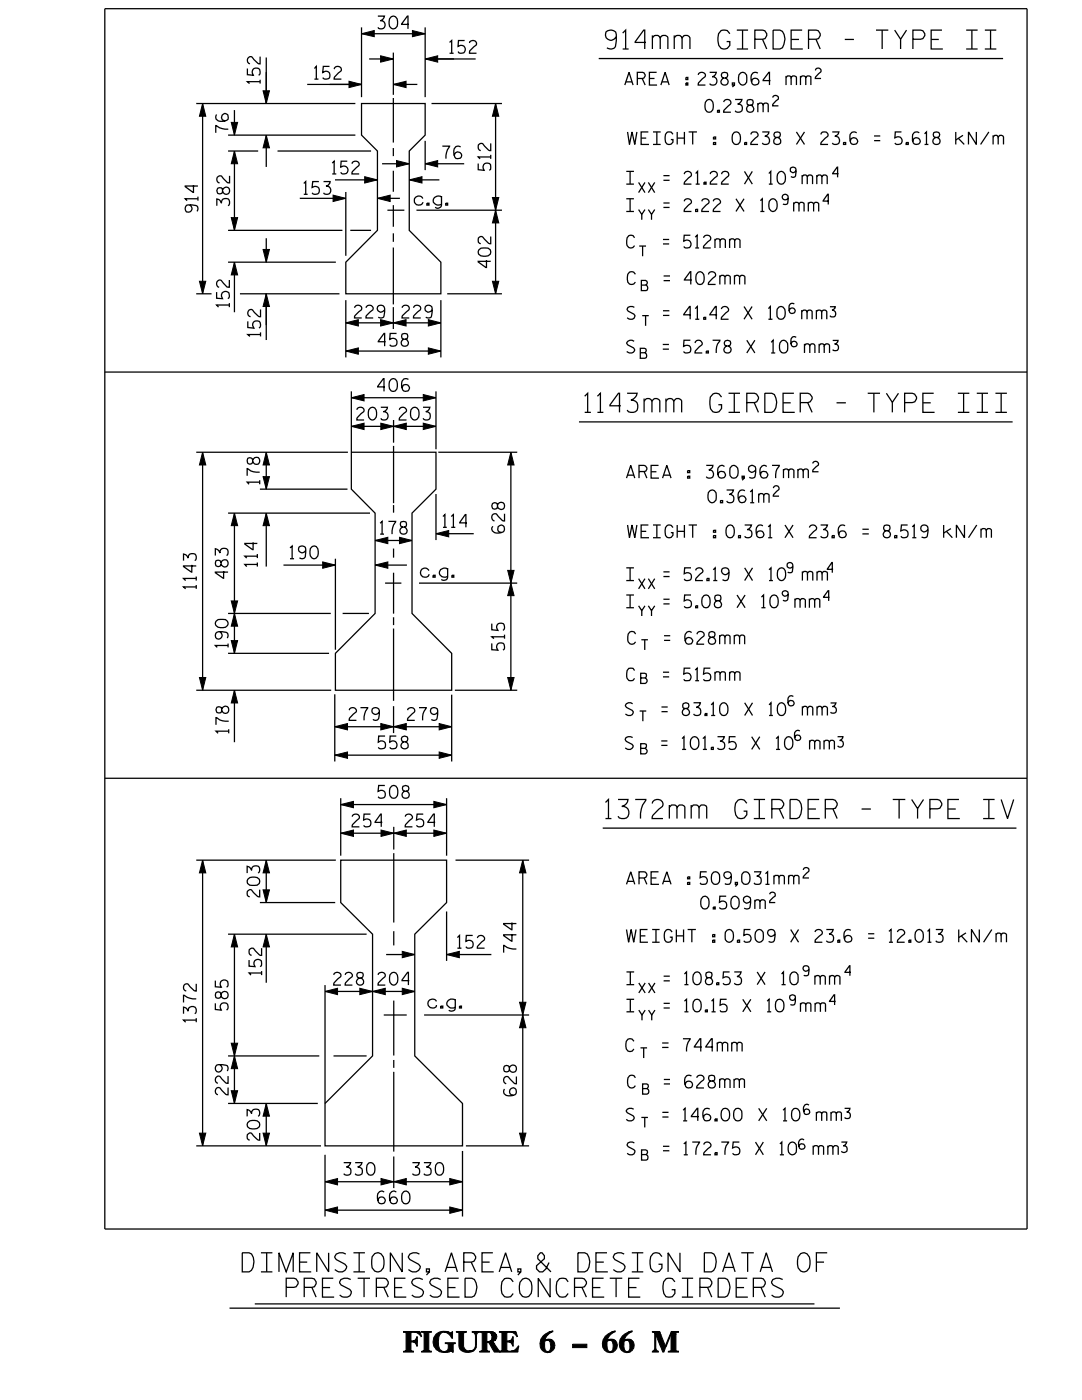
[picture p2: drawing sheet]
<svg xmlns="http://www.w3.org/2000/svg" width="216mm" height="279mm" viewBox="0 0 216 279" stroke-linecap="round" stroke-linejoin="round" font-family="sans-serif">
<g fill="none" stroke="#000" stroke-width=".25">
<path d="M20.9 1.7h184v243.6h-184zM53.1 11.5v9.2M61.3 16.8h10.8M72.1 5.5v13.9M72.1 6.7h12.7M73.7 11.8h4.8M78.5 10.5v8.4M78.5 19.6v8.8M78.5 16.8h4.8M84.8 5.5v13.9M84.8 11.8h10.1M119.5 11.7h80.7"/>
<path d="M124.7 17l.8-2.6 .8 2.6M124.8 16.3h1.3M127.2 15.7l1.3-.1 .2-.4-.2-.7-1.3-.1v2.6M128.1 15.7l.6 1.3M129.6 15.7h1M131 14.4h-1.4v2.6h1.5M131.9 17l.8-2.6 .8 2.6M132.1 16.3h1.2M136.9 15.5h.3v.4h-.3zM136.9 16.6h.3v.4h-.3zM139.3 14.9a.7 .7 0 0 1 .9-.4 .7 .7 0 0 1 .5 .8l-1.3 1.2-.1 .5h1.5M141.1 20l.5-.1a1.21 1.21 0 0 1 .7 1.5l-.1 .5-.3 .4-.5 .1a1.14 1.14 0 0 1-.7-1.5l.1-.5z"/>
<path d="M141.6 14.4h1.3a1.05 1.05 0 0 1-.8 .9 .83 .83 0 0 1 .9 1.1 .83 .83 0 0 1-1.4 .3M144.4 15.6a.71 .71 0 0 0-.4 1.1 .71 .71 0 0 0 1.2 0 .71 .71 0 0 0-.5-1.1 .61 .61 0 0 1-.8-.7l.2-.3a.71 .71 0 0 1 1.1 .3 .56 .56 0 0 1-.5 .7M146.6 17h-.5v-.4h.5v.4l-.5 .4M146.7 19.9h1.3a1.35 1.35 0 0 1-.8 .9 .82 .82 0 0 1 .9 1.1 .82 .82 0 0 1-1.4 .2M147.8 14.6l.5-.2a1.13 1.13 0 0 1 .7 1.6v.4l-.4 .4-.5 .2a1.54 1.54 0 0 1-.3-2.4zM151.2 14.6l-.6-.2a1.21 1.21 0 0 0-.7 1.8l.4 .7 .3 .1 .5-.2a.71 .71 0 0 0-.1-1.2 .71 .71 0 0 0-1 .7M153.7 16.1h-1.4l1.1-1.7h.1v2.6M154.2 19.5a.58 .58 0 0 1 .7-.4 .58 .58 0 0 1 .4 .7l-1 .9-.1 .4h1.1M156.8 15.5a.54 .54 0 0 1 .6-.4 .54 .54 0 0 1 .5 .4 .58 .58 0 0 1 .5-.4 .58 .58 0 0 1 .5 .4v1.5M156.8 15.2v1.8M157.9 15.5v1.5M159.7 15.5a.58 .58 0 0 1 .6-.4 .58 .58 0 0 1 .5 .4 .59 .59 0 0 1 1-.1v1.6"/>
<path d="M159.7 15.2v1.8M160.8 15.5v1.5M162.7 14.1a.57 .57 0 0 1 .7-.5 .57 .57 0 0 1 .4 .8l-1 .9-.1 .4h1.1M39.2 20.7h31.7M40.4 20.7v37.9M45.5 27h25.4M45.5 30.1h6M46.8 22v5M46.8 30.1v15.9M53.1 27v6.3M55.4 30.1h18.6M59.8 39.6h9.2"/>
<path d="M66.8 35.9h8.5M69 38.3v12.8M72.1 20.7h12.7v6.3l-3.1 3.1v15.9l6.3 6.3v6.3h-19v-6.3l6.3-6.3v-15.9l-3.2-3.1zM75.3 39.6h4.5M76.2 32.7h5.5M78.5 29.5v1.7M78.5 34.1v4.2M81.7 35.9h6M84.8 28.1v5.9M84.8 32.7h7.8M86.1 20.7h14.1M98.9 20.7v37.9"/>
<path d="M143.2 22h.4v.4h-.4zM144.4 20.4a.71 .71 0 0 1 .9-.5 .71 .71 0 0 1 .5 .9l-1.3 1.2-.1 .4h1.4M146.5 26.4l.5-.1a1.19 1.19 0 0 1 .7 1.5v.5l-.4 .4-.5 .1a1.14 1.14 0 0 1-.7-1.5l.1-.5zM149.5 21a.71 .71 0 0 0-.4 1.1 .71 .71 0 0 0 1.1 0 .71 .71 0 0 0-.4-1.1l-.7-.2v-.8a.91 .91 0 0 1 1.1 0v.8l-.4 .2M151.2 20.9a.56 .56 0 0 1 .6-.3 .56 .56 0 0 1 .5 .4 .54 .54 0 0 1 .5-.4 .54 .54 0 0 1 .5 .3v1.5M151.2 20.6v1.8M152.3 21v1.4M39.2 58.6h3M45.5 52.3h21.5M45.5 46h22.8M46.8 52.3v10M47.9 58.6h19.8"/>
<path d="M53.1 47.5v4.8M53.1 58.6v9.3M69 59.9v11.4M69.9 46h4.1M77.3 42h3.4M78.5 40.9v4.4M78.5 46.6v1.7M78.5 49.4v11.3M83.1 42h17.1M88 59.9v11.4M89.2 58.6h11M20.9 74.3h184"/>
<path d="M69 70.1h19M69 64.4h19M70.1 78.1v12.2M70.1 79.4h16.9M78.5 61.3v4.4M87 78.1v11.6M39.2 90.3h30.2M40.4 90.3v47.5M51.9 97.6h17.4M53.1 90.3v7.3M70.1 90.3h16.9v7.3l-4.8 4.8v20l7.9 8v7.4h-23.2v-7.4l7.9-8v-20l-4.7-4.8zM70.1 85.1h16.9"/>
<path d="M78.5 83.8v4.5M78.5 89v11.4M87 98.6v9.2M87.5 90.3h15.7M101.9 90.3v47.5M115.5 84.2h86.6M140.9 92.9h1.3a1.04 1.04 0 0 1-.8 .9 .82 .82 0 0 1 .9 1.1 .82 .82 0 0 1-1.4 .2M141.7 97.9l.5-.1a1.13 1.13 0 0 1 .7 1.5v.5l-.4 .4-.5 .1a1.54 1.54 0 0 1-.3-2.4zM143.8 99.9h.4v.4h-.4zM144.6 93.1a.74 .74 0 0 0-1-.1 1.96 1.96 0 0 0 0 2.3h.8a.72 .72 0 0 0 .1-1.1 .72 .72 0 0 0-1.1 .2l-.1 .4M145 97.8h1.3a1.05 1.05 0 0 1-.8 .9 .82 .82 0 0 1 .9 1.1 .82 .82 0 0 1-1.4 .2M146 93l.3-.1a1.1 1.1 0 0 1 1 1.5l-.1 .5-.3 .4-.6 .1a1.08 1.08 0 0 1-.7-1.5l.1-.5z"/>
<path d="M148.5 95.4h-.4v-.4h.4v.4l-.4 .4M148.6 98l-.6-.2a1.21 1.21 0 0 0-.7 1.7l.4 .7 .3 .1 .5-.1a.72 .72 0 0 0-.1-1.2 .72 .72 0 0 0-1 .7M149.7 98.2l.4-.4v2.5M150.8 93.8a.82 .82 0 0 1-1.4 .1 .72 .72 0 0 1 .5-1 .72 .72 0 0 1 .9 .6v.7a1.11 1.11 0 0 1-.3 1.1l-.6 .1-.4-.2M151.4 98.8a.54 .54 0 0 1 .5-.3 .54 .54 0 0 1 .5 .3 .58 .58 0 0 1 .5-.3 .58 .58 0 0 1 .6 .3v1.5M151.4 98.5v1.8M152.4 98.8v1.5M153 93.1a.7 .7 0 0 0-.9-.1 1.81 1.81 0 0 0 0 2.3h.8a.71 .71 0 0 0 0-1 .71 .71 0 0 0-1.1 .1l-.1 .4M154.1 92.9h1.4a3.3 3.3 0 0 0-.7 2.5M154.3 97.4a.57 .57 0 0 1 .7-.4 .57 .57 0 0 1 .4 .7l-1 1-.1 .3h1.1M156.3 93.9a.53 .53 0 0 1 .6-.3 .53 .53 0 0 1 .5 .4 .57 .57 0 0 1 .5-.4 .57 .57 0 0 1 .5 .3v1.5M156.3 93.6v1.8"/>
<path d="M157.4 94v1.4M159.2 93.9a.56 .56 0 0 1 .6-.3 .56 .56 0 0 1 .5 .4 .54 .54 0 0 1 .5-.4 .54 .54 0 0 1 .5 .3v1.5M159.2 93.6v1.8M160.3 94v1.4M162.2 92.5a.58 .58 0 0 1 .7-.4 .58 .58 0 0 1 .4 .7l-1.1 1v.3h1.1M45.5 102.4h28.3M46.8 102.4v28M53.1 102.4v10.7M56.6 112.8h10.3M66.9 111.5v18.2M74.8 107.9h7.4M74.8 112.8h6.4"/>
<path d="M76.8 116.4h3.3M78.5 100.8v1.5M78.5 109.5v1.8M78.5 114.3v8.2M83.6 116.4h19.6M87 106.5h7.5M149.7 100.3h.8M39.2 137.8h26.9M45.5 130.4h20.2M45.5 122.4h20.5M46.8 137.8v10.3M66.8 138.6v13.4"/>
<path d="M68.4 122.4h5.2M78.5 123.2v1.6M78.5 125.4v14.5M90.1 138.6v13.4M90.8 137.8h12.4M20.9 155.3h184M66.8 150.7h23.3M66.8 145h23.3M68 159.3v11.5M78.5 140.9v5.4M89.1 159.3v11.5M39.2 171.7h27.8"/>
<path d="M40.4 171.7v57M53.1 171.7v8.4M68 171.7h21.1v8.4l-6.3 6.3v24.3l9.5 9.5v8.5h-27.4v-8.5l9.4-9.5v-24.3l-6.3-6.3zM68 160.6h21.1M68 166.3h21.1M78.6 165v4.5M78.6 170.3v13.8M90.9 171.7h14.7M104.3 171.7v57M120.3 165.3h82.5M125 176.5l.9-2.5 .8 2.5M125.2 175.9h1.3"/>
<path d="M127.5 175.2l1.4-.1 .2-.6-.3-.4-1.3-.1v2.5M128.5 175.2l.6 1.3M129.9 175.2h1.1M131.4 174h-1.5v2.5h1.6M132.2 176.5l.9-2.5 .8 2.5M132.4 175.9h1.3M137.2 175h.4v.4h-.4zM137.2 176.1h.4v.4h-.4zM140.3 179l.2-.1a.92 .92 0 0 1 1 1 1.08 1.08 0 0 1-1 1.5 1.14 1.14 0 0 1-.7-1.5l.1-.5zM141 174h-1.2l-.1 1.2a.88 .88 0 0 1 1.3 .1 .79 .79 0 0 1-.2 1.1 .79 .79 0 0 1-1.1-.2M142.4 174.1l.5-.1a1.1 1.1 0 0 1 .7 1.5v.5l-.4 .4-.5 .1a1.12 1.12 0 0 1-.8-1.5l.1-.5zM144.9 178.9h-1.3v1.2a.9 .9 0 0 1 1.3 .1 .82 .82 0 0 1-.2 1.1 .82 .82 0 0 1-1.1-.2"/>
<path d="M145.9 174.9l-.3 .3a.73 .73 0 0 1-1-.2 .73 .73 0 0 1 .2-1 .73 .73 0 0 1 1 .2l.1 .4-.1 1.5-.2 .3-.5 .1-.4-.2M146.3 179l.3-.1a1.1 1.1 0 0 1 .9 1.5l-.1 .5-.3 .4-.5 .1a1.14 1.14 0 0 1-.8-1.5l.1-.5zM147.2 176.5h-.5v-.4h.5v.4l-.5 .4M148.4 174.1l.5-.1a1.52 1.52 0 0 1 .3 2.4l-.5 .1a1.04 1.04 0 0 1-.7-1.5v-.5zM149.8 179.8a.75 .75 0 0 1-1 .4 .75 .75 0 0 1-.4-1 .76 .76 0 0 1 .8-.3 .76 .76 0 0 1 .6 .6v.7a1.11 1.11 0 0 1-.4 1.1l-.5 .1-.4-.2M150.5 174h1.3a1.05 1.05 0 0 1-.8 .9 .82 .82 0 0 1 .9 1.1 .82 .82 0 0 1-1.4 .2M150.6 179.9a.53 .53 0 0 1 .5-.3 .53 .53 0 0 1 .5 .4 .57 .57 0 0 1 .5-.4 .57 .57 0 0 1 .6 .3v1.5M150.6 179.6v1.8M151.6 180v1.4M152.7 174.4l.5-.4v2.5M152.7 176.5h.8M153.6 178.5a.58 .58 0 0 1 .7-.4 .58 .58 0 0 1 .4 .7l-1.1 1.1v.2h1.1"/>
<path d="M154.4 175a.54 .54 0 0 1 .5-.3 .54 .54 0 0 1 .5 .3 .58 .58 0 0 1 .6-.3 .58 .58 0 0 1 .5 .3v1.5M154.4 174.7v1.8M155.4 175v1.5M157.4 175a.54 .54 0 0 1 .5-.3 .54 .54 0 0 1 .5 .3 .58 .58 0 0 1 .5-.3 .58 .58 0 0 1 .5 .3v1.5M157.4 174.7v1.8M158.4 175v1.5M160.3 173.6a.57 .57 0 0 1 .7-.4 .57 .57 0 0 1 .4 .7l-1 1-.1 .3h1.1M45.5 186.4h27.7M46.8 186.4v33.8M51.9 180.1h15M53.1 186.4v9.7M64.9 196.6v23.6"/>
<path d="M64.9 197.9h17.9M77 190.5h5.8M78.6 185.8v2.9M78.6 199.7v11M89.1 181.9v9.9M89.1 190.5h8.9M142.3 181h.4v.4h-.4zM45.5 210.7h18.2M66.5 210.7h6.7M76.6 202.6h4.6M78.6 211.5v1.6M78.6 213.9v15.9"/>
<path d="M84.6 202.6h21M39.2 228.7h24.9M45.5 220.2h17.9M53.1 220.2v8.5M64.9 230.5v12.3M64.9 235.8h27.4M78.6 230.8v6.3M92.3 229.7v13.1M93 228.7h12.6M64.9 241.5h27.4M45.8 261.1h121.8M50.8 260.2h111.7"/>
</g>
<g fill="#000" stroke="#000" stroke-width=".2">
<path d="M69.6 16.2l2.5 .6-2.5 .7zM72.1 6.7l2.6-.6v1.2zM78.5 16.8l2.5-.6v1.3zM75.9 11.1l2.6 .7-2.6 .6zM84.8 11.8l2.5-.7v1.3zM82.3 6.1l2.5 .6-2.5 .6zM40.4 20.7l.7 2.5h-1.3zM46.1 24.4h1.3l-.6 2.6zM46.8 30.1l.6 2.6h-1.3zM53.1 27l.7 2.5h-1.3zM52.5 18.1h1.3l-.7 2.6zM66.5 38.9l2.5 .7-2.5 .6z"/>
<path d="M72.8 35.3l2.5 .6-2.5 .6zM75.3 39.6l2.6-.7v1.3zM79.1 32l2.6 .7-2.6 .6zM81.7 35.9l2.5-.6v1.2zM84.8 32.7l2.5-.7v1.3zM98.9 20.7l.6 2.5h-1.2zM39.8 56.1h1.3l-.7 2.5zM46.1 43.4h1.3l-.6 2.6zM46.8 52.3l.6 2.6h-1.3zM52.5 49.8h1.3l-.7 2.5zM53.1 58.6l.7 2.6h-1.3zM98.3 39.4h1.2l-.6 2.6z"/>
<path d="M98.9 42l.6 2.5h-1.2zM98.3 56.1h1.2l-.6 2.5zM69 64.4l2.5-.6v1.3zM69 70.1l2.5-.7v1.3zM70.1 79.4l2.5-.7v1.3zM75.9 63.8l2.6 .6-2.6 .7zM78.5 64.4l2.5-.6v1.3zM84.5 78.7l2.5 .7-2.5 .6zM85.5 63.8l2.5 .6-2.5 .7zM85.5 69.4l2.5 .7-2.5 .6zM40.4 90.3l.7 2.5h-1.3zM52.5 95.1h1.3l-.7 2.5z"/>
<path d="M53.1 90.3l.7 2.5h-1.3zM70.1 85.1l2.5-.6v1.2zM76 84.5l2.5 .6-2.5 .6zM78.5 85.1l2.6-.6v1.2zM84.5 84.5l2.5 .6-2.5 .6zM101.9 90.3l.7 2.5h-1.3zM46.8 102.4l.6 2.5h-1.3zM53.1 102.4l.7 2.5h-1.3zM64.4 112.1l2.5 .7-2.5 .6zM74.8 107.9l2.6-.7v1.3zM74.8 112.8l2.6-.7v1.3zM79.7 107.2l2.5 .7-2.5 .6z"/>
<path d="M87 106.5l2.5-.6v1.2zM101.9 116.4l.7 2.5h-1.3zM101.3 113.8h1.3l-.7 2.6zM39.8 135.2h1.3l-.7 2.6zM46.8 137.8l.6 2.5h-1.3zM46.1 127.8h1.3l-.6 2.6zM46.8 122.4l.6 2.6h-1.3zM46.1 119.9h1.3l-.6 2.5zM101.3 135.2h1.3l-.7 2.6zM66.8 145l2.5-.6v1.3zM66.8 150.7l2.5-.6v1.2zM76 144.4l2.5 .6-2.5 .7z"/>
<path d="M78.5 145l2.6-.6v1.3zM87.6 144.4l2.5 .6-2.5 .7zM87.6 150.1l2.5 .6-2.5 .6zM40.4 171.7l.7 2.5h-1.3zM53.1 171.7l.7 2.5h-1.3zM68 166.3l2.5-.6v1.2zM68 160.6l2.5-.7v1.3zM78.6 166.3l2.5-.6v1.2zM76 165.7l2.6 .6-2.6 .6zM86.6 165.7l2.5 .6-2.5 .6zM86.6 159.9l2.5 .7-2.5 .6zM104.3 171.7l.6 2.5h-1.2z"/>
<path d="M46.8 186.4l.6 2.6h-1.3zM52.5 177.6h1.3l-.7 2.5zM53.1 186.4l.7 2.6h-1.3zM64.9 197.9l2.5-.7v1.3zM71.8 197.2l2.5 .7-2.5 .6zM74.3 197.9l2.6-.7v1.3zM80.3 197.2l2.5 .7-2.5 .6zM80.3 189.9l2.5 .6-2.5 .6zM89.1 190.5l2.6-.6v1.2zM46.1 208.2h1.3l-.6 2.5zM46.8 210.7l.6 2.6h-1.3zM104.3 202.6l.6 2.5h-1.2z"/>
<path d="M103.7 200h1.2l-.6 2.6zM39.8 226.1h1.3l-.7 2.6zM46.1 217.7h1.3l-.6 2.5zM53.1 220.2l.7 2.6h-1.3zM52.5 226.1h1.3l-.7 2.6zM64.9 235.8l2.5-.6v1.3zM78.6 235.8l2.5-.6v1.3zM76 235.2l2.6 .6-2.6 .7zM89.7 235.2l2.6 .6-2.6 .7zM103.7 226.1h1.2l-.6 2.6zM64.9 241.5l2.5-.6v1.2zM89.7 240.9l2.6 .6-2.6 .6z"/>
</g>
<text font-size="4.4" x="80.4" y="269.8">FIGURE 6 - 66 M</text>
<g font-size="3.8">
<text x="120.8" y="9.8">914mm GIRDER - TYPE II</text>
<text x="116.7" y="82.3">1143mm GIRDER - TYPE III</text>
<text x="120.8" y="163.4">1372mm GIRDER - TYPE IV</text>
<text x="48.3" y="253.8">DIMENSIONS, AREA, &amp; DESIGN DATA OF</text>
<text x="57.1" y="258.9">PRESTRESSED CONCRETE GIRDERS</text>
</g>
<g font-size="2.5">
<text x="75.4" y="5.7">304</text>
<text x="89.7" y="10.6">152</text>
<text x="51.9" y="16.7" transform="rotate(-90 51.9 16.7)">152</text>
<text x="62.7" y="15.8">152</text>
<text x="45.6" y="26.5" transform="rotate(-90 45.6 26.5)">76</text>
<text x="125.2" y="28.8">WEIGHT :</text>
<text x="148.5" y="28.8">0.238 X 23.6 = 5.618 kN/m</text>
<text x="66.3" y="34.7">152</text>
<text x="88.3" y="31.7">76</text>
<text x="97.9" y="34" transform="rotate(-90 97.9 34)">512</text>
<text x="45.8" y="41.1" transform="rotate(-90 45.8 41.1)">382</text>
<text x="60.6" y="38.8">153</text>
<text x="82.7" y="40.9">c.g.</text>
<text x="124.9" y="36.8">I</text>
<text x="129.1" y="36.8">= 21.22 X 10 mm</text>
<text x="39.5" y="42.4" transform="rotate(-90 39.5 42.4)">914</text>
<text x="124.9" y="42.2">I</text>
<text x="129.2" y="42.2">= 2.22 X 10 mm</text>
<text x="97.9" y="53.4" transform="rotate(-90 97.9 53.4)">402</text>
<text x="125" y="49.5">C</text>
<text x="130.3" y="49.5">= 512mm</text>
<text x="125.2" y="56.8">C</text>
<text x="130.6" y="56.8">= 402mm</text>
<text x="45.8" y="61.3" transform="rotate(-90 45.8 61.3)">152</text>
<text x="70.7" y="63.5">229</text>
<text x="80.2" y="63.5">229</text>
<text x="125.1" y="63.7">S</text>
<text x="130.3" y="63.7">= 41.42 X 10 mm˙</text>
<text x="52" y="67.2" transform="rotate(-90 52 67.2)">152</text>
<text x="75.5" y="69.1">458</text>
<text x="125.1" y="70.5">S</text>
<text x="130.3" y="70.5">= 52.78 X 10 mm˙</text>
<text x="71.2" y="83.8">203</text>
<text x="75.4" y="78.1">406</text>
<text x="79.7" y="83.8">203</text>
<text x="125" y="95.4">AREA :</text>
<text x="51.8" y="96.6" transform="rotate(-90 51.8 96.6)">178</text>
<text x="75.8" y="106.6">178</text>
<text x="88.4" y="105.2">114</text>
<text x="100.7" y="106.4" transform="rotate(-90 100.7 106.4)">628</text>
<text x="125.2" y="107.3">WEIGHT : 0.361 X 23.6 = 8.519 kN/m</text>
<text x="51.4" y="113.1" transform="rotate(-90 51.4 113.1)">114</text>
<text x="57.9" y="111.5">190</text>
<text x="39.2" y="117.5" transform="rotate(-90 39.2 117.5)">1143</text>
<text x="45.5" y="115.4" transform="rotate(-90 45.5 115.4)">483</text>
<text x="83.9" y="115.2">c.g.</text>
<text x="124.9" y="115.8">I</text>
<text x="129.1" y="115.8">= 52.19 X 10 mm</text>
<text x="124.9" y="121.3">I</text>
<text x="129.2" y="121.3">= 5.08 X 10 mm</text>
<text x="45.5" y="129.2" transform="rotate(-90 45.5 129.2)">190</text>
<text x="100.7" y="129.7" transform="rotate(-90 100.7 129.7)">515</text>
<text x="125.3" y="128.6">C</text>
<text x="130.7" y="128.6">= 628mm</text>
<text x="125" y="135.9">C</text>
<text x="130.3" y="135.9">= 515mm</text>
<text x="69.7" y="143.7">279</text>
<text x="81.3" y="143.7">279</text>
<text x="124.8" y="142.8">S</text>
<text x="130" y="142.8">= 83.10 X 10 mm˙</text>
<text x="45.6" y="146.3" transform="rotate(-90 45.6 146.3)">178</text>
<text x="75.5" y="149.4">558</text>
<text x="124.8" y="149.5">S</text>
<text x="129.9" y="149.5">= 101.35 X 10 mm˙</text>
<text x="75.5" y="159.3">508</text>
<text x="70.3" y="165">254</text>
<text x="80.8" y="165">254</text>
<text x="51.8" y="179" transform="rotate(-90 51.8 179)">203</text>
<text x="91.3" y="189.2">152</text>
<text x="103" y="190.1" transform="rotate(-90 103 190.1)">744</text>
<text x="125" y="188">WEIGHT : 0.509 X 23.6 = 12.013 kN/m</text>
<text x="52.2" y="194.6" transform="rotate(-90 52.2 194.6)">152</text>
<text x="66.6" y="196.6">228</text>
<text x="75.5" y="196.6">204</text>
<text x="125" y="196.5">I</text>
<text x="129.2" y="196.5">= 108.53 X 10 mm</text>
<text x="45.5" y="201.6" transform="rotate(-90 45.5 201.6)">585</text>
<text x="85.4" y="201.2">c.g.</text>
<text x="125" y="201.9">I</text>
<text x="129.1" y="201.9">= 10.15 X 10 mm</text>
<text x="39.2" y="204" transform="rotate(-90 39.2 204)">1372</text>
<text x="124.9" y="209.8">C</text>
<text x="130.3" y="209.8">= 744mm</text>
<text x="45.5" y="218.5" transform="rotate(-90 45.5 218.5)">229</text>
<text x="103" y="218.7" transform="rotate(-90 103 218.7)">628</text>
<text x="125.2" y="217.1">C</text>
<text x="130.6" y="217.1">= 628mm</text>
<text x="51.8" y="227.6" transform="rotate(-90 51.8 227.6)">203</text>
<text x="125" y="223.7">S</text>
<text x="130.2" y="223.7">= 146.00 X 10 mm˙</text>
<text x="125.1" y="230.5">S</text>
<text x="130.3" y="230.5">= 172.75 X 10 mm˙</text>
<text x="68.6" y="234.5">330</text>
<text x="82.3" y="234.5">330</text>
<text x="75.3" y="240.2">660</text>
</g>
<g font-size="2">
<text x="157.7" y="35.4">9</text>
<text x="166.1" y="35.4">4</text>
<text x="127.4" y="38.4">XX</text>
<text x="156.1" y="40.8">9</text>
<text x="164.3" y="40.8">4</text>
<text x="127.4" y="43.9">YY</text>
<text x="127.6" y="51.1">T</text>
<text x="128" y="58">B</text>
<text x="128.1" y="65">T</text>
<text x="157.4" y="62.6">6</text>
<text x="127.8" y="71.5">B</text>
<text x="157.8" y="69.2">6</text>
<text x="127.4" y="117.5">XX</text>
<text x="156.1" y="119.9">9</text>
<text x="157" y="114.3">9</text>
<text x="164.3" y="119.9">4</text>
<text x="165.1" y="114.3">4</text>
<text x="127.4" y="122.9">YY</text>
<text x="128" y="129.7">T</text>
<text x="127.8" y="136.4">B</text>
<text x="127.6" y="143.9">T</text>
<text x="157.2" y="140.9">6</text>
<text x="158.5" y="147.8">6</text>
<text x="127.8" y="150.4">B</text>
<text x="160.2" y="194.8">9</text>
<text x="168.6" y="194.8">4</text>
<text x="127.5" y="203.6">YY</text>
<text x="127.5" y="198.2">XX</text>
<text x="157.6" y="200.6">9</text>
<text x="165.5" y="200.6">4</text>
<text x="127.8" y="211.1">T</text>
<text x="128.2" y="218.3">B</text>
<text x="128" y="225">T</text>
<text x="160.3" y="222.4">6</text>
<text x="128" y="231.5">B</text>
<text x="159.4" y="229.4">6</text>
</g>
</svg>
